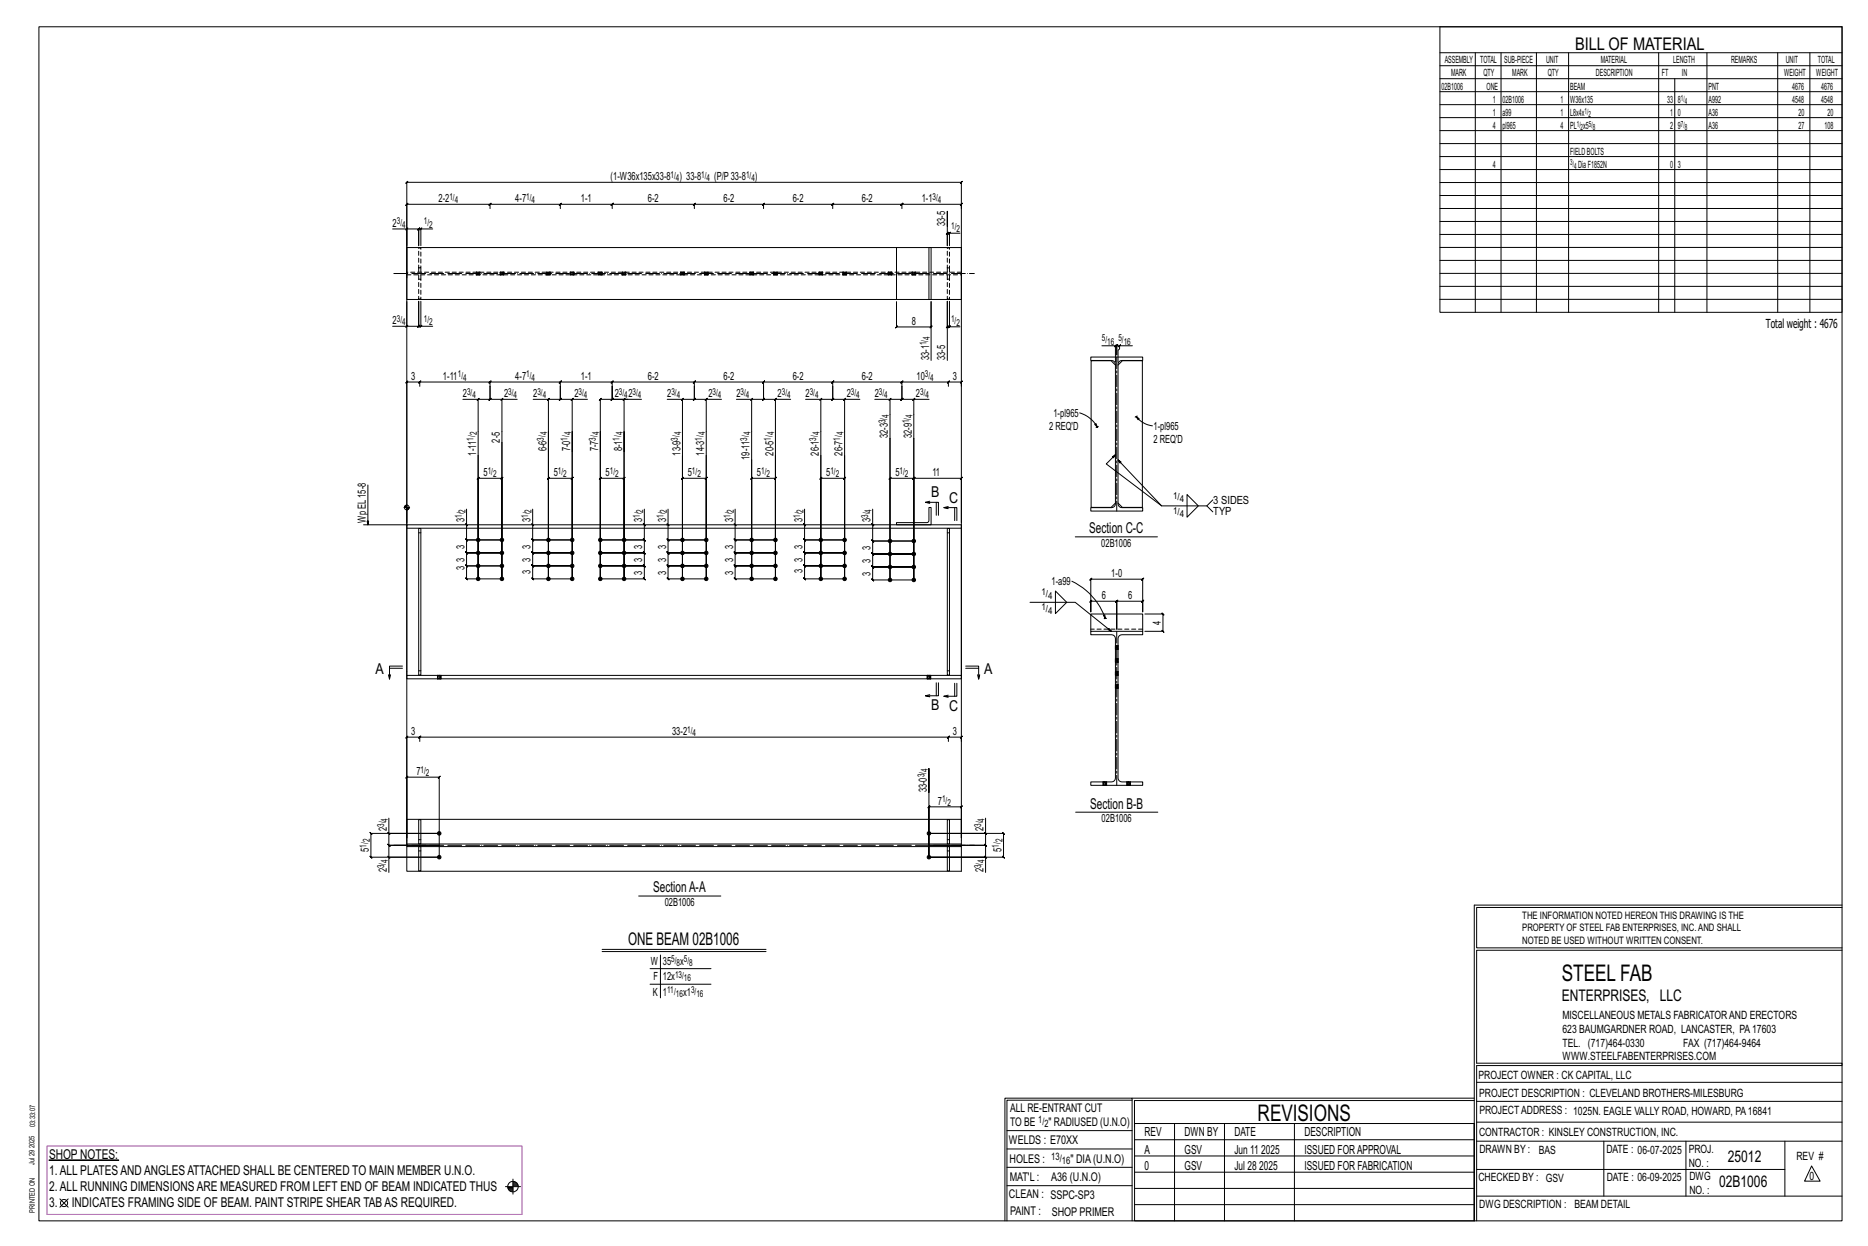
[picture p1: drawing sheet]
<svg xmlns="http://www.w3.org/2000/svg" width="914mm" height="610mm" viewBox="0 0 914 610" stroke-linecap="round" stroke-linejoin="round" font-family="sans-serif">
<g fill="#000" stroke="#000" stroke-width=".49">
<path d="M24 568h34z"/>
<circle cx="234" cy="264" r=".9"/>
<circle cx="234" cy="277" r=".9"/>
<circle cx="234" cy="271" r=".9"/>
<circle cx="246" cy="277" r=".9"/>
<circle cx="246" cy="271" r=".9"/>
<circle cx="246" cy="264" r=".9"/>
<circle cx="268" cy="277" r=".9"/>
<circle cx="268" cy="264" r=".9"/>
<circle cx="268" cy="271" r=".9"/>
<circle cx="280" cy="264" r=".9"/>
<circle cx="280" cy="277" r=".9"/>
<circle cx="280" cy="271" r=".9"/>
<circle cx="294" cy="264" r=".9"/>
<circle cx="294" cy="271" r=".9"/>
<circle cx="294" cy="277" r=".9"/>
<circle cx="305" cy="264" r=".9"/>
<circle cx="305" cy="277" r=".9"/>
<circle cx="305" cy="271" r=".9"/>
<circle cx="334" cy="264" r=".9"/>
<circle cx="334" cy="271" r=".9"/>
<circle cx="334" cy="277" r=".9"/>
<circle cx="346" cy="264" r=".9"/>
<circle cx="346" cy="271" r=".9"/>
<circle cx="346" cy="277" r=".9"/>
<circle cx="368" cy="277" r=".9"/>
<circle cx="368" cy="271" r=".9"/>
<circle cx="368" cy="264" r=".9"/>
<circle cx="380" cy="264" r=".9"/>
<circle cx="380" cy="271" r=".9"/>
<circle cx="380" cy="277" r=".9"/>
<circle cx="402" cy="277" r=".9"/>
<circle cx="402" cy="271" r=".9"/>
<circle cx="402" cy="264" r=".9"/>
<circle cx="413" cy="264" r=".9"/>
<circle cx="413" cy="271" r=".9"/>
<circle cx="413" cy="277" r=".9"/>
<circle cx="436" cy="277" r=".9"/>
<circle cx="436" cy="271" r=".9"/>
<circle cx="436" cy="265" r=".9"/>
<circle cx="447" cy="277" r=".9"/>
<circle cx="447" cy="271" r=".9"/>
<circle cx="447" cy="265" r=".9"/>
<circle cx="234" cy="283" r=".9"/>
<circle cx="246" cy="283" r=".9"/>
<circle cx="268" cy="283" r=".9"/>
<circle cx="280" cy="283" r=".9"/>
<circle cx="294" cy="283" r=".9"/>
<circle cx="305" cy="283" r=".9"/>
<circle cx="334" cy="283" r=".9"/>
<circle cx="346" cy="283" r=".9"/>
<circle cx="368" cy="283" r=".9"/>
<circle cx="380" cy="283" r=".9"/>
<circle cx="402" cy="283" r=".9"/>
<circle cx="413" cy="283" r=".9"/>
<circle cx="436" cy="284" r=".9"/>
<circle cx="447" cy="284" r=".9"/>
<circle cx="215" cy="408" r=".9"/>
<circle cx="215" cy="419" r=".9"/>
<circle cx="455" cy="408" r=".9"/>
<circle cx="455" cy="419" r=".9"/>
</g>
<g fill="none" stroke="#000" stroke-width=".49">
<path d="M19 13h883v584h-883zM705 13h197v140h-197zM705 26h197M705 32h197M705 39h197M722 26v127M735 26v127M752 26v127M768 26v127M812 26v127M820 39v114M836 26v127"/>
<path d="M870 26v127M886 26v127M705 45h197M705 51h197M705 58h197M705 64h197M705 70h197M705 77h197M240 100h34l1-1-1 3M240 99l-1 1zM274 100h26h-1l1-1v3M275 99l-1 1z"/>
<path d="M300 100h40h-1l1-1v3M300 99l-1 1zM340 100h-1l1-1zM340 100h34h-1l1-1v3M374 100h34h-1l1-1v3M374 99l-1 1zM408 100h33l1-1-1 3M408 99l-1 1zM441 100h30h-1l1-1v3M442 99l-1 1zM705 83h197M705 89h197"/>
<path d="M705 96h197M192 112h7v8M199 112v1l1-1zM199 112h6l-1 1 1-1v8v-8l-1 1 1-1h1M206 113l1-1zM212 112h-6v8M240 102v-3l-1 1h1h-41l1-1-1 1v36M464 111v-8v17v-6l-1 1 1-1h1M465 114l-1 1zM470 114h-5v6M705 102h197M705 108h197"/>
<path d="M705 115h197M233 133h.1M233 134h.1M235 133h.1M235 134h.1M245 133h.1M245 134h.1M247 133h.1M247 134h.1M268 133h.1M268 134h.1M269 133h.1"/>
<path d="M269 134h.1M279 133h.1M279 134h.1M281 133h.1M281 134h.1M293 133h.1M293 134h.1M295 133h.1M295 134h.1M305 133h.1M305 134h.1M306 133h.1"/>
<path d="M306 134h.1M333 133h.1M333 134h.1M335 133h.1M335 134h.1M345 133h.1M345 134h.1M347 133h.1M347 134h.1M367 133h.1M367 134h.1M369 133h.1"/>
<path d="M369 134h.1M379 133h.1M379 134h.1M380 133h.1M380 134h.1M401 133h.1M401 134h.1M403 133h.1M403 134h.1M413 133h.1M413 134h.1M414 133h.1"/>
<path d="M414 134h.1M435 133h.1M435 134h.1M437 133h.1M437 134h.1M439 121h-240v26h240M446 133h.1M446 134h.1M448 133h.1M448 134h.1M455 121h1v26h-1zM455 121h-16v26h16"/>
<path d="M456 121h15v26h-15M705 121h197M705 127h197M705 134h197M199 160l1-1zM199 148v12h-7M199 160h6h-1l1-1v1v-13v13h-1l1-1v1h1M206 160l1-1-1 1zM206 147v13h6M439 148v12h-1l1-1v1h17h-1l1-1v1v-12v28M465 147v13h5M465 160h-1v-1l-1 1h1v-13v29"/>
<path d="M465 159l-1 1zM705 140h197M705 146h197M534 175h25v1h-10l-1 1-1 1v68l1 2h1h10v2h-25v-2h10h1l1-2v-68l-1-1-1-1h-10zM539 169h7v8M546 170l1-1zM546 179l-2-3h-10v72h10l2-2M546 169h1l-1 1 1-1v5v-5l-1 1 1-1h1M547 179l2-3h10v72h-10l-2-2M548 169h1l-1 1zM554 169h-6v2h-1v6M205 187l1-1-1 1z"/>
<path d="M205 189l1-3-1 1h-6l1-1-1 1v70M205 187h35h-1l1-1v3M227 195h7v88M234 195h1l-1 1zM240 187v-1l-1 1zM240 189v6l-1 1 1-1h-6M240 189v6l-1 1 1-1h6M240 187h34l1-1-1 3M246 195l-1 1zM253 195h-7v69M261 195h7v16M268 195h1l-1 1z"/>
<path d="M274 187l1-1-1 1zM274 189v6h1l-1 1v-1h-6M274 189v6v1l1-1h-1h6M274 187h26h-1l1-1v3M280 195h1l-1 1zM288 195h-8v16M300 195l-1 1zM300 187v-1l-1 1zM300 195v-6v6h5M300 187h40h-1l1-1v3M305 195h1l-1 1zM307 195h-13l-1 1 1-1v16"/>
<path d="M314 195h-9v16M327 195h7v88M334 195h1l-1 1zM340 187v-1l-1 1zM340 189v6l-1 1 1-1h-6M340 189v6l-1 1 1-1h6M340 187h34h-1l1-1v3M346 195l-1 1zM353 195h-7v69M360 195h8v88M368 195l-1 1zM374 187v-1l-1 1z"/>
<path d="M374 189v6l-1 1 1-1h-6M374 189v6l-1 1 1-1h6M374 187h34h-1l1-1v3M380 195l-1 1zM387 195h-7v69M394 195h8v88M402 195l-1 1zM408 187v-1l-1 1zM408 189v6l-1 1 1-1h-6M408 189v6l-1 1 1-1h5M408 187h33l1-1-1 3M413 195h1l-1 1z"/>
<path d="M421 195h-8v69M428 195h8v89v-50h-1l1-1v1h11l1-1-1 1v50v-50l1-1-1 1h24h-1l1-1v1v22M436 195l-1 1zM441 187l1-1-1 1zM441 189v6h1l-1 1v-1h-5M441 189v6v1l1-1h-1h6M441 187h23l1-1-1 3M447 195h1l-1 1zM455 195h-8v89h-20h1l-1-1v1v-7l1 1-1-1h20h-20l1 1-1-1v-6l1 1-1-1h20h-20l1 1-1-1v-6h1l-1-1v1h20h-20h1l-1-1v1v-8M464 187l1-1-1 1zM464 187h7h-1l1-1v3M246 217v66v-49v-1l-1 1h1h-12l1-1-1 1v49v-60"/>
<path d="M528 202a14 14 0 0 1 9 7M536 208v-1l1 2zM537 209h.1M538 209h-1M556 204l2 1h-1zM556 204a12 12 0 0 0 8 4M556 204h.1M557 204h-1M180 237v20M334 223v60v-49l1-1-1 1h12h-1l1-1v1v49v-60M380 223v60v-49v-1l-1 1h1h-12v-1l-1 1h1v49v-58M402 223v60v-49h-1l1-1v1h11l1-1-1 1v49v-60"/>
<path d="M546 222l-4 5 27 21M547 225l22 23h22l3-3M178 257h21M198 248h3M198 248h.1M198 247v1M199 247v1M199 257h272v1h-272zM199 247v9M199 258v72M199 248v1M200 248v1"/>
<path d="M205 259h1v71h-1zM228 249v8v-1l1 1h-1v7l1 1-1-1h18M260 256l1 1zM261 249v8M261 257v7h-1l1 1v-1h19M315 249v8v-1l1 1h-1v7l1 1-1-1h-21h21l1 1-1-1v7v-1l1 1h-1h-21h21v-1l1 1h-1v6v-1l1 1h-1h-21h21v-1l1 1h-1v6l1 1-1-1h-21v-72v72v-49h-1l1-1v1h11l1-1-1 1v49v-72v53M327 256l1 1zM327 249v8h-1M327 257v7l1 1-1-1h19M359 256l1 1zM360 249v8M360 257v7h-1l1 1v-1h20"/>
<path d="M393 256l1 1zM394 249v8M394 257v7h-1l1 1v-1h19M427 256l1 1zM427 249v8h1M439 256h15l1-1v-7h1v9h-17zM455 246h-2h6v6M455 245l-2 1M458 246v6M464 259h1v71h-1zM464 249l-2-1h6v7M464 248h-2"/>
<path d="M467 248v7M471 258v72M581 242l6 6-6 5zM591 248l3 2M228 276l1 1zM246 264h-18l1 1-1-1v7v-1l1 1h-1h18h-18v-1l1 1h-1v6h18h-18v6l1 1-1-1h18M280 264h-19h-1l1 1v-1v7l-1-1 1 1h19h-19l-1-1 1 1v6l-1-1 1 1h19h-19l-1-1 1 1v6h-1l1 1v-1h19M280 264v-53v72v-49l1-1-1 1h-12l1-1-1 1v49v-72v72M346 264h-19l1 1-1-1v7v-1l1 1h-1h19h-19v-1l1 1h-1v6v-1l1 1h-1h19h-19v-1l1 1h-1v6l1 1-1-1h19M380 264h-20h-1l1 1v-1v7l-1-1 1 1h20h-20l-1-1 1 1v6l-1-1 1 1h20h-20l-1-1 1 1v6h-1l1 1v-1h20M413 264h-19h-1l1 1v-1v7l-1-1 1 1h19h-19l-1-1 1 1v6l-1-1 1 1h19h-19l-1-1 1 1v6h-1l1 1v-1h19M526 263h41"/>
<path d="M504 295h22l18 14M517 289l5 6-5 5zM525 284a32 32 0 0 1 16 19M533 284l1-1h25v1l1-1h-1v16v-5h1l-1 1v-1h-12l-1 1 1-1v14v-14l-1 1 1-1h-13l-1 1 1-1v5v-16zM534 309h25v2h-10h-1l-1 1v69l1 1 1 1h10v1h-25v-1h10l1-1 1-1v-69l-1-1h-1h-10zM534 309v-9h25v9M540 301h1v2zM541 303h-1M542 303h-1M546 316h.1M546 318h.1M547 316h.1"/>
<path d="M547 318h.1M560 300h9l1 1-1-1v9v-1l1 1h-1h-9M190 330l1 2M191 327h6M197 326h-6v6v-2M199 330h272v2h-272zM214 330h.1M214 332h.1M216 330h.1M216 332h.1M454 330h.1M454 332h.1"/>
<path d="M455 340h-2M456 330h.1M456 332h.1M458 334v6M459 334v6h-6l2 1M467 334v7M468 334v7h-6h2M473 326h6v6l1-2M473 327h6M479 330v2M546 335h.1M546 337h.1"/>
<path d="M546 329h.1M546 330h.1M546 322h.1M546 324h.1M547 335h.1M547 337h.1M547 329h.1M547 330h.1M547 322h.1M547 324h.1M464 340l-2 1M205 363l1-3-1 1h-6l1-1-1 1v53"/>
<path d="M205 361h259l1-1-1 3M206 360l-1 1zM464 361h7h-1l1-1v3M465 360l-1 1zM455 388v-12v43v-24h-1l1-1v1h16h-1l1-1v1v15v-321l-1 1 1-1h-272h1l-1 1v-1v321v-30v1l1-1h-1h16v1l1-1h-1v39h-33v1l-1-1h1v-11l-1-1 1 1h33h-25v-8M527 397h40M540 383h.1M540 384h.1M542 383h.1M542 384h.1M552 383h.1M552 384h.1"/>
<path d="M553 383h.1M553 384h.1M190 419l1 1zM190 407l1 1zM190 408v6v-1l1 1h-1h25h-25v-1l1 1h-1v5M199 413h272v1h-272zM199 414v12h272v-12M199 413v-12h272v12M205 414h1v12h-1zM205 401h1v12h-1zM215 419h-25v8M464 414h1v12h-1z"/>
<path d="M464 401h1v12h-1zM482 419l1 1zM482 407l1 1zM482 400v8h-27h36v-1l1 1h-1v11l1 1-1-1h-36h27v8M482 408v6v-1l1 1h-1h-27h27v-1l1 1h-1v5M313 438h40M722 443v154M722 443h180M902 444h-179v20h179M295 464h80M295 466h80M318 474h30"/>
<path d="M323 467v21M902 465h-179v55h179v1h-179v76M318 482h30M554 538h-61v59M554 537h168M722 538h-167v13M723 539h179M723 530h179M493 553h61M555 550h167v47h-167zM555 558h167M575 550v47"/>
<path d="M599 550v47M634 550v47M723 549h179M723 558h179M785 558v27M825 558v27M874 558v27M251 577v7M251 579h2M251 580h3M251 578h2M493 571h61"/>
<path d="M493 562h61M555 573h167M555 566h167M723 572h151M887 570l4 8h-8zM29 587l4 4M33 587l-4 4M247 581h8M249 581h2M249 582h2M250 583h1M492 597v-60h62v60"/>
<path d="M493 580h61M555 589h167M555 581h167M723 585h179"/>
<circle cx="199" cy="248" r="1.2"/>
<circle cx="31" cy="589" r="1.8"/>
<circle cx="251" cy="581" r="2.6"/>
</g>
<path d="M23 561h233v33h-233z" fill="none" stroke="#f0f" stroke-width=".5"/>
<g fill="none" stroke="#000" stroke-width=".49" stroke-dasharray="2 1.4">
<path d="M199 134h272M205 137h1v9h-1zM205 134v3M205 121h1v10h-1zM205 131v2M206 137v-3M206 133v-2M233 133h.1M233 133v1M233 134h.1M233 134v-1M234 133v1z"/>
<path d="M234 134v-1M234 134l1-1M234 133h.1M235 134v-1M235 134h.1M245 133h.1M245 133v1M245 134h.1M245 134v-1M245 133l1 1zM246 134v-1M246 133h.1"/>
<path d="M246 134l1-1M247 134v-1M247 134h-1M268 133h.1M268 133v1M268 134h.1M268 134v-1M268 133v1zM268 134l1-1M268 133h1M269 134v-1M269 134h.1"/>
<path d="M279 133h.1M279 133v1M279 134h.1M279 134v-1M280 133v1zM280 134v-1M280 134l1-1M280 133h.1M281 134v-1M281 134h.1M293 133h.1M293 133v1"/>
<path d="M293 134h.1M293 134v-1M294 133v1zM294 134v-1M294 133h.1M294 134l1-1M295 134v-1M295 134h.1M305 133h.1M305 133v1M305 134h.1M305 134v-1"/>
<path d="M305 133v1zM305 134l1-1M305 133h1M306 134v-1M306 134h.1M333 133h.1M333 133v1M333 134h.1M333 134v-1M334 133v1zM334 134v-1M334 134l1-1"/>
<path d="M334 133h.1M335 134v-1M335 134h.1M345 133h.1M345 133v1M345 134h.1M345 134v-1M345 133l1 1zM346 134v-1M346 133h.1M346 134l1-1M347 134v-1"/>
<path d="M347 134h.1M367 133h.1M367 133v1M367 134h.1M367 134v-1M368 133v1zM368 134v-1M368 134l1-1M368 133h.1M369 134v-1M369 134h.1M379 133h.1"/>
<path d="M379 133v1M379 134h.1M379 134v-1M379 133l1 1zM380 134v-1M380 133h.1M380 134h.1M401 133h.1M401 133v1M401 134h.1M401 134v-1M401 133l1 1z"/>
<path d="M402 134v-1M402 133h.1M402 134l1-1M403 134v-1M403 134h.1M413 133h.1M413 133v1M413 134h.1M413 134v-1M413 133v1zM413 134l1-1M413 133h1"/>
<path d="M414 134v-1M414 134h.1M435 133h.1M435 133v1M435 134h.1M435 134v-1M435 133l1 1zM436 134v-1M436 133h.1M436 134l1-1M437 134v-1M437 134h-1"/>
<path d="M446 133h1M446 133v1M447 134h-1M447 134v-1M447 133v1zM447 134l1-1M447 133h1M448 134v-1M448 134h.1M464 137h1v9h-1zM464 134v3M464 121h1v10h-1z"/>
<path d="M464 131v2M465 137v-3M465 133v-2M471 133h-272M205 261h1M464 261h1M546 316l1 1zM546 316h1M546 316h.1M546 318h.1M546 317l1 1M546 317h1"/>
<path d="M546 318h1M547 316h-1M547 316h.1M547 317h.1M559 308h-25M206 328h-1M214 330h.1M214 330v2M214 332h.1M214 332v-2M215 330v2zM215 332v-2"/>
<path d="M215 332l1-2M215 330h.1M216 332v-2M216 332h.1M454 330h.1M454 330v2M454 332h.1M454 332v-2M454 330l1 2zM455 332v-2M455 330h.1M455 332l1-2"/>
<path d="M456 332v-2M456 332h.1M465 328h-1M546 336h1zM546 336h1M546 335h1M546 335h.1M546 337h.1M546 336l1 1M546 329l1 1zM546 329h1M546 329h.1"/>
<path d="M546 330h.1M546 330h1M546 323h1zM546 323h1M546 322h.1M546 324h.1M546 324h1M546 323l1 1M546 337h1M547 335h-1M547 329h-1M547 322h-1"/>
<path d="M547 335h.1M547 336h.1M547 329h.1M547 330h.1M547 322h.1M547 323h.1M540 383h.1M540 383v1M540 384h.1M540 384v-1M541 383v1zM541 384v-1"/>
<path d="M541 383h.1M541 384l1-1M542 384v-1M542 384h.1M552 383h.1M552 383v1M552 384h.1M552 384v-1M552 383v1zM552 384l1-1M552 383h1M553 384v-1"/>
<path d="M553 384h.1M205 416h1M206 411h-1M464 416h1M465 411h-1"/>
</g>
<path d="M193 134h284M193 414h284" fill="none" stroke="#000" stroke-width=".49" stroke-dasharray="6.8 1 0 1"/>
<path d="M547 175v75M547 309v75" fill="none" stroke="#000" stroke-width=".49" stroke-dasharray="5.8 1 1 1"/>
<g font-size="11.2">
<text x="764" y="480">STEEL FAB</text>
<text x="616" y="548">REVISIONS</text>
</g>
<g font-size="8.6">
<text x="771" y="24">BILL OF MATERIAL</text>
<text x="307" y="463">ONE BEAM 02B1006</text>
</g>
<g font-size="7.9">
<text x="765" y="490">ENTERPRISES, LLC</text>
<text x="846" y="569">25012</text>
<text x="842" y="581">02B1006</text>
</g>
<g font-size="7.3">
<text x="456" y="243">B</text>
<text x="465" y="246">C</text>
<text x="533" y="261">Section C-C</text>
<text x="184" y="330">A</text>
<text x="482" y="330">A</text>
<text x="456" y="348">B C</text>
<text x="534" y="396">Section B-B</text>
<text x="320" y="437">SectionA-A</text>
</g>
<g font-size="6.6">
<text x="24" y="567">SHOP NOTES:</text>
<text x="24" y="575">1.ALL PLATESANDANGLESATTACHED SHALL BE CENTERED TO MAIN MEMBER U.N.O.</text>
<text x="24" y="583">2.ALL RUNNING DIMENSIONSARE MEASURED FROM LEFT END OF BEAM INDICATED THUS</text>
<text x="24" y="591">3.</text>
<text x="35" y="591">INDICATES FRAMING SIDE OF BEAM. PAINT STRIPE SHEAR TABAS REQUIRED.</text>
</g>
<g font-size="6.1">
<text x="864" y="161">Total weight : 4676</text>
<text x="560" y="556">REV</text>
<text x="580" y="556">DWN BY</text>
<text x="604" y="556">DATE</text>
<text x="639" y="556">DESCRIPTION</text>
<text x="560" y="564">A</text>
<text x="580" y="564">GSV</text>
<text x="604" y="564">Jun 11</text>
<text x="617" y="564">2025</text>
<text x="639" y="564">ISSUED FORAPPROVAL</text>
<text x="560" y="572">0</text>
<text x="580" y="572">GSV</text>
<text x="604" y="572">Jul 28</text>
<text x="616" y="572">2025</text>
<text x="639" y="572">ISSUED FOR FABRICATION</text>
</g>
<g font-size="5.9">
<text x="494" y="560">WELDS : E70XX</text>
<text x="494" y="569">HOLES :</text>
<text x="524" y="569">&quot; DIA(U.N.O)</text>
<text x="494" y="578">MAT'L :</text>
<text x="515" y="578">A36 (U.N.O)</text>
<text x="494" y="586">CLEAN : SSPC-SP3</text>
<text x="495" y="595">PAINT :</text>
<text x="515" y="595">SHOP PRIMER</text>
</g>
<g font-size="5.8">
<text x="494" y="544">ALL RE-ENTRANT CUT</text>
<text x="494" y="551">TO BE</text>
<text x="513" y="551">&quot; RADIUSED (U.N.O)</text>
</g>
<g font-size="5.6">
<text x="765" y="499">MISCELLANEOUS METALS FABRICATORAND ERECTORS</text>
<text x="765" y="505">623 BAUMGARDNER ROAD, LANCASTER, PA17603</text>
<text x="765" y="512">TEL. (717)464-0330</text>
<text x="824" y="512">FAX (717)464-9464</text>
<text x="765" y="519">WWW.STEELFABENTERPRISES.COM</text>
<text x="724" y="528">PROJECT OWNER : CK CAPITAL, LLC</text>
<text x="724" y="537">PROJECT DESCRIPTION : CLEVELAND BROTHERS-MILESBURG</text>
<text x="724" y="545">PROJECTADDRESS : 1025N. EAGLE VALLY ROAD, HOWARD, PA16841</text>
<text x="724" y="556">CONTRACTOR : KINSLEY CONSTRUCTION, INC.</text>
<text x="724" y="564">DRAWN BY :</text>
<text x="753" y="564">BAS</text>
<text x="786" y="564">DATE : 06-07-2025</text>
<text x="827" y="564">PROJ.</text>
<text x="879" y="568">REV #</text>
<text x="827" y="571">NO. :</text>
<text x="724" y="578">CHECKED BY : GSV</text>
<text x="787" y="578">DATE : 06-09-2025</text>
<text x="827" y="578">DWG</text>
<text x="886" y="578">0</text>
<text x="827" y="584">NO. :</text>
<text x="724" y="591">DWG DESCRIPTION : BEAM DETAIL</text>
</g>
<g font-size="5.5">
<text x="299" y="88">(1-W36x135x33-8</text>
<text x="333" y="88">) 33-8</text>
<text x="350" y="88">(P/P33-8</text>
<text x="370" y="88">)</text>
<text x="215" y="99">2-2</text>
<text x="252" y="99">4-7</text>
<text x="284" y="99">1-1</text>
<text x="317" y="99">6-2</text>
<text x="354" y="99">6-2</text>
<text x="388" y="99">6-2</text>
<text x="422" y="99">6-2</text>
<text x="451" y="99">1-1</text>
<text x="192" y="111">2</text>
<text x="463" y="111" transform="rotate(-90 463 111)">33-5</text>
<text x="192" y="159">2</text>
<text x="446" y="159">8</text>
<text x="455" y="176" transform="rotate(-90 455 176)">33-1</text>
<text x="463" y="176" transform="rotate(-90 463 176)">33-5</text>
<text x="201" y="186">3</text>
<text x="217" y="186">1-11</text>
<text x="252" y="186">4-7</text>
<text x="284" y="186">1-1</text>
<text x="317" y="186">6-2</text>
<text x="354" y="186">6-2</text>
<text x="388" y="186">6-2</text>
<text x="422" y="186">6-2</text>
<text x="449" y="186">10</text>
<text x="466" y="186">3</text>
<text x="227" y="194">2</text>
<text x="247" y="194">2</text>
<text x="261" y="194">2</text>
<text x="281" y="194">2</text>
<text x="301" y="194">2</text>
<text x="308" y="194">2</text>
<text x="327" y="194">2</text>
<text x="347" y="194">2</text>
<text x="360" y="194">2</text>
<text x="381" y="194">2</text>
<text x="394" y="194">2</text>
<text x="415" y="194">2</text>
<text x="428" y="194">2</text>
<text x="448" y="194">2</text>
<text x="516" y="204">1-pl965</text>
<text x="435" y="214" transform="rotate(-90 435 214)">32-3</text>
<text x="446" y="214" transform="rotate(-90 446 214)">32-9</text>
<text x="514" y="210">2 REQ'D</text>
<text x="565" y="210">1-pl965</text>
<text x="245" y="217" transform="rotate(-90 245 217)">2-5</text>
<text x="267" y="221" transform="rotate(-90 267 221)">6-6</text>
<text x="279" y="221" transform="rotate(-90 279 221)">7-0</text>
<text x="293" y="221" transform="rotate(-90 293 221)">7-7</text>
<text x="305" y="221" transform="rotate(-90 305 221)">8-1</text>
<text x="565" y="217">2 REQ'D</text>
<text x="233" y="223" transform="rotate(-90 233 223)">1-11</text>
<text x="333" y="223" transform="rotate(-90 333 223)">13-9</text>
<text x="345" y="223" transform="rotate(-90 345 223)">14-3</text>
<text x="367" y="225" transform="rotate(-90 367 225)">19-11</text>
<text x="379" y="223" transform="rotate(-90 379 223)">20-5</text>
<text x="401" y="223" transform="rotate(-90 401 223)">26-1</text>
<text x="412" y="223" transform="rotate(-90 412 223)">26-7</text>
<text x="237" y="233">5</text>
<text x="271" y="233">5</text>
<text x="296" y="233">5</text>
<text x="337" y="233">5</text>
<text x="371" y="233">5</text>
<text x="404" y="233">5</text>
<text x="438" y="233">5</text>
<text x="456" y="233">11</text>
<text x="594" y="247">3 SIDES</text>
<text x="179" y="256" transform="rotate(-90 179 256)">Wp EL15-8</text>
<text x="227" y="256" transform="rotate(-90 227 256)">3</text>
<text x="260" y="256" transform="rotate(-90 260 256)">3</text>
<text x="314" y="256" transform="rotate(-90 314 256)">3</text>
<text x="326" y="256" transform="rotate(-90 326 256)">3</text>
<text x="359" y="256" transform="rotate(-90 359 256)">3</text>
<text x="393" y="256" transform="rotate(-90 393 256)">3</text>
<text x="426" y="256" transform="rotate(-90 426 256)">3</text>
<text x="594" y="252">TYP</text>
<text x="227" y="268" transform="rotate(-90 227 268)">3</text>
<text x="260" y="268" transform="rotate(-90 260 268)">3</text>
<text x="314" y="268" transform="rotate(-90 314 268)">3</text>
<text x="326" y="268" transform="rotate(-90 326 268)">3</text>
<text x="359" y="268" transform="rotate(-90 359 268)">3</text>
<text x="393" y="268" transform="rotate(-90 393 268)">3</text>
<text x="426" y="269" transform="rotate(-90 426 269)">3</text>
<text x="539" y="268">02B1006</text>
<text x="227" y="275" transform="rotate(-90 227 275)">3</text>
<text x="260" y="275" transform="rotate(-90 260 275)">3</text>
<text x="314" y="275" transform="rotate(-90 314 275)">3</text>
<text x="326" y="275" transform="rotate(-90 326 275)">3</text>
<text x="359" y="275" transform="rotate(-90 359 275)">3</text>
<text x="393" y="275" transform="rotate(-90 393 275)">3</text>
<text x="426" y="275" transform="rotate(-90 426 275)">3</text>
<text x="227" y="279" transform="rotate(-90 227 279)">3</text>
<text x="260" y="281" transform="rotate(-90 260 281)">3</text>
<text x="314" y="281" transform="rotate(-90 314 281)">3</text>
<text x="326" y="281" transform="rotate(-90 326 281)">3</text>
<text x="359" y="281" transform="rotate(-90 359 281)">3</text>
<text x="393" y="280" transform="rotate(-90 393 280)">3</text>
<text x="426" y="282" transform="rotate(-90 426 282)">3</text>
<text x="515" y="286">1-a99</text>
<text x="544" y="282">1-0</text>
<text x="539" y="293">6</text>
<text x="552" y="293">6</text>
<text x="568" y="306" transform="rotate(-90 568 306)">4</text>
<text x="201" y="360">3</text>
<text x="329" y="360">33-2</text>
<text x="466" y="360">3</text>
<text x="204" y="379">7</text>
<text x="454" y="388" transform="rotate(-90 454 388)">33-0</text>
<text x="459" y="394">7</text>
<text x="189" y="407" transform="rotate(-90 189 407)">2</text>
<text x="481" y="407" transform="rotate(-90 481 407)">2</text>
<text x="539" y="402">02B1006</text>
<text x="181" y="417" transform="rotate(-90 181 417)">5</text>
<text x="490" y="417" transform="rotate(-90 490 417)">5</text>
<text x="189" y="427" transform="rotate(-90 189 427)">2</text>
<text x="481" y="427" transform="rotate(-90 481 427)">2</text>
<text x="325" y="443">02B1006</text>
<text x="319" y="472">W</text>
<text x="324" y="472">35</text>
<text x="333" y="472">x</text>
<text x="320" y="480">F</text>
<text x="324" y="480">12x</text>
<text x="320" y="487">K</text>
<text x="324" y="487">1</text>
<text x="334" y="487">x1</text>
</g>
<g font-size="5">
<text x="745" y="450">THE INFORMATION NOTED HEREON THIS DRAWING IS THE</text>
<text x="745" y="456">PROPERTY OF STEEL FAB ENTERPRISES, INC.AND SHALL</text>
<text x="745" y="462">NOTED BE USED WITHOUT WRITTEN CONSENT.</text>
<text x="508" y="550">1/</text>
<text x="511" y="551">2</text>
<text x="515" y="568">13/</text>
<text x="520" y="570">16</text>
</g>
<g font-size="4.9">
<text x="707" y="31">ASSEMBLY</text>
<text x="725" y="31">TOTAL</text>
<text x="736" y="31">SUB-PIECE</text>
<text x="757" y="31">UNIT</text>
<text x="784" y="31">MATERIAL</text>
<text x="819" y="31">LENGTH</text>
<text x="847" y="31">REMARKS</text>
<text x="874" y="31">UNIT</text>
<text x="890" y="31">TOTAL</text>
<text x="710" y="37">MARK</text>
<text x="726" y="37">QTY</text>
<text x="740" y="37">MARK</text>
<text x="758" y="37">QTY</text>
<text x="781" y="37">DESCRIPTION</text>
<text x="814" y="37">FT</text>
<text x="823" y="37">IN</text>
<text x="873" y="37">WEIGHT</text>
<text x="889" y="37">WEIGHT</text>
<text x="706" y="44">02B1006</text>
<text x="728" y="44">ONE</text>
<text x="769" y="44">BEAM</text>
<text x="836" y="44">PNT</text>
<text x="877" y="44">4676</text>
<text x="891" y="44">4676</text>
<text x="731" y="50">1</text>
<text x="736" y="50">02B1006</text>
<text x="764" y="50">1</text>
<text x="769" y="50">W36x135</text>
<text x="816" y="50">33</text>
<text x="821" y="50">8</text>
<text x="836" y="50">A992</text>
<text x="877" y="50">4548</text>
<text x="891" y="50">4548</text>
<text x="731" y="57">1</text>
<text x="736" y="57">a99</text>
<text x="764" y="57">1</text>
<text x="769" y="57">L8x4x</text>
<text x="818" y="57">1</text>
<text x="821" y="57">0</text>
<text x="836" y="57">A36</text>
<text x="880" y="57">20</text>
<text x="895" y="57">20</text>
<text x="731" y="63">4</text>
<text x="736" y="63">pl965</text>
<text x="764" y="63">4</text>
<text x="769" y="63">PL x5</text>
<text x="818" y="63">2</text>
<text x="821" y="63">9</text>
<text x="836" y="63">A36</text>
<text x="880" y="63">27</text>
<text x="893" y="63">108</text>
<text x="769" y="76">FIELDBOLTS</text>
<text x="731" y="82">4</text>
<text x="772" y="82">DiaF1852N</text>
<text x="818" y="82">0</text>
<text x="821" y="82">3</text>
</g>
<g font-size="4.7">
<text x="328" y="87">1/</text>
<text x="331" y="89">4</text>
<text x="343" y="87">1/</text>
<text x="346" y="89">4</text>
<text x="365" y="87">1/</text>
<text x="368" y="89">4</text>
<text x="220" y="98">1/</text>
<text x="223" y="99">4</text>
<text x="258" y="98">1/</text>
<text x="260" y="99">4</text>
<text x="457" y="98">3/</text>
<text x="459" y="99">4</text>
<text x="194" y="110">3/</text>
<text x="197" y="111">4</text>
<text x="207" y="110">1/</text>
<text x="210" y="111">2</text>
<text x="466" y="112">1/</text>
<text x="468" y="114">2</text>
<text x="194" y="157">3/</text>
<text x="197" y="159">4</text>
<text x="207" y="157">1/</text>
<text x="210" y="159">2</text>
<text x="466" y="158">1/</text>
<text x="468" y="159">2</text>
<text x="455" y="166" transform="rotate(-90 455 166)">4</text>
<text x="539" y="167">5/</text>
<text x="547" y="167">5/</text>
<text x="454" y="169" transform="rotate(-90 454 169)">1/</text>
<text x="542" y="169">16</text>
<text x="550" y="169">16</text>
<text x="224" y="185">1/</text>
<text x="258" y="185">1/</text>
<text x="453" y="185">3/</text>
<text x="227" y="186">4</text>
<text x="260" y="186">4</text>
<text x="455" y="186">4</text>
<text x="229" y="193">3/</text>
<text x="231" y="195">4</text>
<text x="249" y="193">3/</text>
<text x="251" y="195">4</text>
<text x="263" y="193">3/</text>
<text x="266" y="195">4</text>
<text x="283" y="193">3/</text>
<text x="286" y="195">4</text>
<text x="303" y="193">3/</text>
<text x="306" y="195">4</text>
<text x="310" y="193">3/</text>
<text x="312" y="195">4</text>
<text x="329" y="193">3/</text>
<text x="331" y="195">4</text>
<text x="349" y="193">3/</text>
<text x="351" y="195">4</text>
<text x="363" y="193">3/</text>
<text x="365" y="195">4</text>
<text x="383" y="193">3/</text>
<text x="385" y="195">4</text>
<text x="396" y="193">3/</text>
<text x="399" y="195">4</text>
<text x="417" y="193">3/</text>
<text x="419" y="195">4</text>
<text x="430" y="193">3/</text>
<text x="433" y="195">4</text>
<text x="450" y="193">3/</text>
<text x="453" y="195">4</text>
<text x="433" y="207" transform="rotate(-90 433 207)">3/</text>
<text x="435" y="204" transform="rotate(-90 435 204)">4</text>
<text x="445" y="207" transform="rotate(-90 445 207)">1/</text>
<text x="447" y="204" transform="rotate(-90 447 204)">4</text>
<text x="232" y="216" transform="rotate(-90 232 216)">1/</text>
<text x="233" y="213" transform="rotate(-90 233 213)">2</text>
<text x="266" y="216" transform="rotate(-90 266 216)">3/</text>
<text x="268" y="213" transform="rotate(-90 268 213)">4</text>
<text x="278" y="216" transform="rotate(-90 278 216)">1/</text>
<text x="280" y="213" transform="rotate(-90 280 213)">4</text>
<text x="292" y="216" transform="rotate(-90 292 216)">3/</text>
<text x="293" y="213" transform="rotate(-90 293 213)">4</text>
<text x="303" y="216" transform="rotate(-90 303 216)">1/</text>
<text x="305" y="213" transform="rotate(-90 305 213)">4</text>
<text x="332" y="216" transform="rotate(-90 332 216)">3/</text>
<text x="333" y="213" transform="rotate(-90 333 213)">4</text>
<text x="343" y="216" transform="rotate(-90 343 216)">1/</text>
<text x="345" y="213" transform="rotate(-90 345 213)">4</text>
<text x="366" y="216" transform="rotate(-90 366 216)">3/</text>
<text x="367" y="213" transform="rotate(-90 367 213)">4</text>
<text x="377" y="216" transform="rotate(-90 377 216)">1/</text>
<text x="379" y="213" transform="rotate(-90 379 213)">4</text>
<text x="400" y="216" transform="rotate(-90 400 216)">3/</text>
<text x="401" y="213" transform="rotate(-90 401 213)">4</text>
<text x="411" y="216" transform="rotate(-90 411 216)">1/</text>
<text x="413" y="213" transform="rotate(-90 413 213)">4</text>
<text x="239" y="232">1/</text>
<text x="241" y="233">2</text>
<text x="273" y="232">1/</text>
<text x="276" y="233">2</text>
<text x="299" y="232">1/</text>
<text x="301" y="233">2</text>
<text x="339" y="232">1/</text>
<text x="341" y="233">2</text>
<text x="373" y="232">1/</text>
<text x="375" y="233">2</text>
<text x="406" y="232">1/</text>
<text x="409" y="233">2</text>
<text x="440" y="232">1/</text>
<text x="443" y="233">2</text>
<text x="574" y="244">1/</text>
<text x="578" y="246">4</text>
<text x="228" y="251" transform="rotate(-90 228 251)">2</text>
<text x="260" y="251" transform="rotate(-90 260 251)">2</text>
<text x="315" y="251" transform="rotate(-90 315 251)">2</text>
<text x="326" y="251" transform="rotate(-90 326 251)">2</text>
<text x="359" y="251" transform="rotate(-90 359 251)">2</text>
<text x="393" y="251" transform="rotate(-90 393 251)">2</text>
<text x="427" y="251" transform="rotate(-90 427 251)">4</text>
<text x="574" y="251">1/</text>
<text x="226" y="253" transform="rotate(-90 226 253)">1/</text>
<text x="259" y="253" transform="rotate(-90 259 253)">1/</text>
<text x="313" y="253" transform="rotate(-90 313 253)">1/</text>
<text x="325" y="253" transform="rotate(-90 325 253)">1/</text>
<text x="358" y="253" transform="rotate(-90 358 253)">1/</text>
<text x="392" y="253" transform="rotate(-90 392 253)">1/</text>
<text x="425" y="253" transform="rotate(-90 425 253)">3/</text>
<text x="578" y="253">4</text>
<text x="510" y="291">1/</text>
<text x="513" y="293">4</text>
<text x="510" y="299">1/</text>
<text x="513" y="300">4</text>
<text x="336" y="358">1/</text>
<text x="339" y="360">4</text>
<text x="206" y="378">1/</text>
<text x="454" y="378" transform="rotate(-90 454 378)">4</text>
<text x="209" y="380">2</text>
<text x="452" y="380" transform="rotate(-90 452 380)">3/</text>
<text x="461" y="393">1/</text>
<text x="464" y="394">2</text>
<text x="188" y="405" transform="rotate(-90 188 405)">3/</text>
<text x="190" y="402" transform="rotate(-90 190 402)">4</text>
<text x="480" y="405" transform="rotate(-90 480 405)">3/</text>
<text x="482" y="402" transform="rotate(-90 482 402)">4</text>
<text x="181" y="412" transform="rotate(-90 181 412)">2</text>
<text x="491" y="412" transform="rotate(-90 491 412)">2</text>
<text x="179" y="415" transform="rotate(-90 179 415)">1/</text>
<text x="489" y="415" transform="rotate(-90 489 415)">1/</text>
<text x="188" y="425" transform="rotate(-90 188 425)">3/</text>
<text x="190" y="422" transform="rotate(-90 190 422)">4</text>
<text x="480" y="425" transform="rotate(-90 480 425)">3/</text>
<text x="482" y="422" transform="rotate(-90 482 422)">4</text>
<text x="329" y="471">5/</text>
<text x="331" y="472">8</text>
<text x="335" y="471">5/</text>
<text x="337" y="472">8</text>
<text x="330" y="478">13/</text>
<text x="335" y="480">16</text>
<text x="327" y="486">11/</text>
<text x="338" y="486">3/</text>
<text x="331" y="488">16</text>
<text x="341" y="488">16</text>
</g>
<g font-size="4.2">
<text x="823" y="49">1/</text>
<text x="825" y="51">4</text>
<text x="776" y="56">1/</text>
<text x="778" y="57">2</text>
<text x="772" y="62">1/</text>
<text x="774" y="63">2</text>
<text x="778" y="62">5/</text>
<text x="780" y="63">8</text>
<text x="823" y="62">7/</text>
<text x="825" y="63">8</text>
<text x="769" y="81">3/</text>
<text x="770" y="82">4</text>
</g>
<g font-size="3.7">
<text x="17" y="551" transform="rotate(-90 17 551)">03:33:07</text>
<text x="17" y="562" transform="rotate(-90 17 562)">2025</text>
<text x="17" y="570" transform="rotate(-90 17 570)">Jul 29</text>
<text x="17" y="593" transform="rotate(-90 17 593)">PRINTED ON</text>
</g>
</svg>
